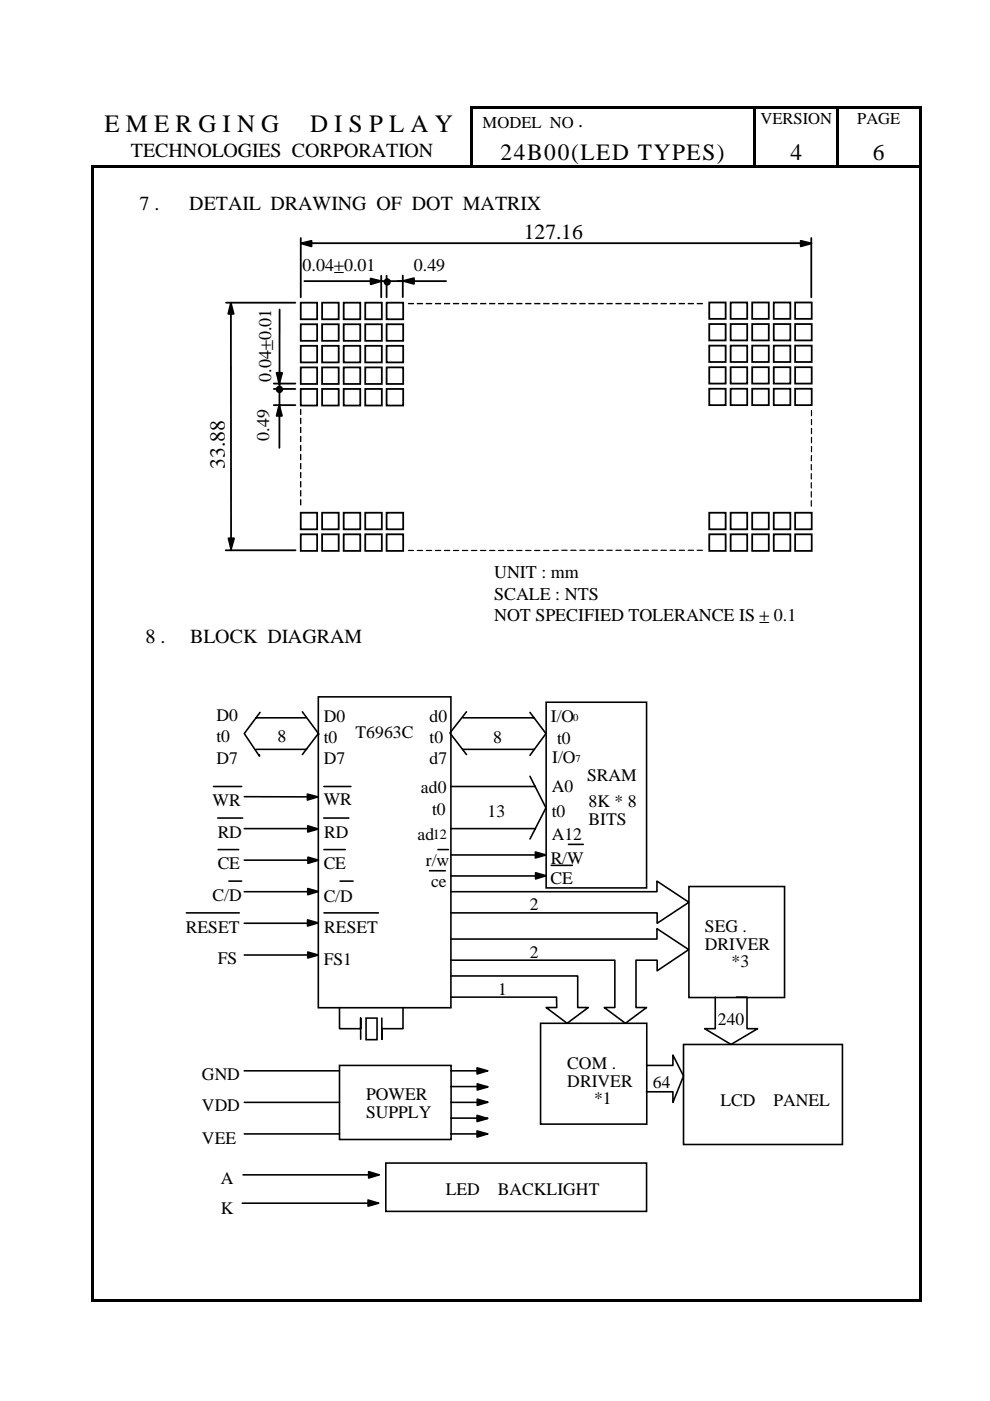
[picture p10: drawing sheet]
<svg xmlns="http://www.w3.org/2000/svg" width="210mm" height="297mm" viewBox="0 0 210 297" stroke-linecap="round" stroke-linejoin="round" font-family="sans-serif">
<g fill="#000">
<path d="M19.3 35.1h.5v.5h-.5zM19.8 35.1h175v.5h-175zM99.8 22.5h.5v.6h-.5zM99.8 23.1h.5v6.2h-.5zM99.8 29.3h.5v5.8h-.5zM100.3 22.5h59.5v.5h-59.5zM159.8 22.5h.5v.6h-.5zM159.8 23.1h.5v6.2h-.5zM159.8 29.3h.5v5.8h-.5zM160.3 22.5h17v.5h-17zM177.3 22.5h.5v.6h-.5zM177.3 23.1h.5v6.2h-.5z"/>
<path d="M177.3 29.3h.5v5.8h-.5zM177.8 22.5h17v.5h-17zM194.8 22.5h.5v.6h-.5zM194.8 23.1h.5v6.2h-.5zM194.8 29.3h.5v5.8h-.5zM194.8 35.1h.5v.5h-.5zM86.6 64.2h1.1l.1 .2-.1 .1h-1.1l-.1-.2zM88.4 64.2h1.2l.1 .2-.1 .1h-1.2zM90.4 64.2h1.1l.2 .2-.2 .1h-1.2zM92.3 64.2h1.1l.2 .2-.1 .1h-1.2zM94.2 64.2h1.1l.2 .2-.1 .1h-1.2zM96.1 64.2h1.2l.1 .2-.1 .1h-1.2z"/>
<path d="M98 64.2h1.2l.1 .2-.1 .1h-1.2zM99.8 64.3l1.3-.1 .1 .2-.1 .1h-1.2zM101.9 64.2h1.1l.1 .2v.1h-1.3zM103.8 64.2h1.1l.1 .2v.1h-1.3zM105.7 64.2h1.1l.1 .2v.1h-1.3zM107.6 64.2h1.1l.2 .2-.1 .1h-1.3zM109.5 64.2h1.2l.1 .2-.1 .1h-1.2zM111.4 64.2h1.2l.1 .2-.1 .1h-1.2zM113.3 64.2h1.2l.1 .2-.1 .1h-1.2zM115.2 64.2h1.2l.2 .2-.2 .1h-1.2zM117.1 64.3l1.2-.1 .2 .2-.1 .1h-1.2zM119.1 64.2h1.1l.2 .2-.1 .1h-1.2z"/>
<path d="M121 64.2h1.1l.2 .2-.1 .1h-1.2zM122.9 64.2h1.2l.1 .2-.1 .1h-1.2zM124.8 64.3l1.2-.1 .1 .2-.1 .1h-1.2zM126.8 64.2h1.1l.1 .2-.1 .1h-1.2zM128.7 64.2h1.1l.1 .2v.1h-1.3zM130.6 64.2h1.1l.1 .2v.1h-1.3zM132.5 64.2h1.1l.2 .2-.1 .1h-1.3zM134.4 64.2h1.2l.1 .2-.1 .1h-1.2zM136.3 64.2h1.2l.1 .2-.1 .1h-1.2zM138.2 64.2h1.2l.1 .2-.1 .1h-1.2zM140.1 64.2h1.2l.1 .2-.1 .1h-1.2zM142 64.3l1.2-.1 .2 .2-.1 .1h-1.3z"/>
<path d="M144 64.2h1.1l.2 .2-.1 .1h-1.3zM145.9 64.2h1.1l.2 .2-.1 .1h-1.2zM147.8 64.2h1.1l.2 .2-.1 .1h-1.2zM63.6 86.8l.2-.1 .1 .1-.1 1.2-.2-.1zM63.6 88.6h.3l-.1 1.4-.2-.2zM63.6 90.6h.3l-.1 1.3-.2-.2zM63.6 92.5h.3l-.1 1.3-.2-.2zM63.6 94.4h.3l-.1 1.3-.2-.2zM63.6 96.4l.1-.2 .2 .1-.1 1.3-.2-.1zM63.6 98.3l.3-.1-.1 1.3-.2-.1zM171.9 98.5l.2-.1v1.4l-.2-.2zM172 87l.1-.1 .1 .1v1.1l-.1 .2-.2-.1z"/>
<path d="M171.9 88.9h.3v1.1l-.1 .2-.2-.1zM172 90.7l.2 .1v1.1l-.1 .2-.2-.1zM171.9 92.7h.3v1.2l-.1 .1-.2-.1zM171.9 94.6l.3 .1v1.1l-.1 .1-.2-.1zM171.9 96.5l.3 .1-.1 1.2-.2-.1zM63.6 100.2l.3-.1-.1 1.3-.2-.1zM63.6 102.1l.1-.1 .2 .1-.1 1.3-.2-.1zM63.6 104h.3l-.1 1.3-.2-.1zM63.6 105.9h.3l-.1 1.3-.2-.1zM86.5 116.7l.1-.1 1.2 .1-.1 .1h-1.1zM88.4 116.6h1.2l.1 .1-.1 .1h-1.2zM90.3 116.6h1.2l.2 .1-.2 .1h-1.1z"/>
<path d="M92.2 116.6h1.3l.1 .1-.2 .1h-1.1zM94.1 116.6h1.3l.1 .1-.2 .1h-1.1zM96 116.6h1.3l.1 .1-.1 .1h-1.2zM97.9 116.6h1.3l.1 .1-.1 .1h-1.2zM99.8 116.6h1.3l.1 .1-.1 .1h-1.1zM101.8 116.6h1.3v.1l-.1 .1h-1.1zM103.7 116.6h1.3v.1l-.1 .1h-1.1zM105.6 116.6h1.3v.1l-.1 .1h-1.1zM107.5 116.6h1.3l.1 .1-.2 .1h-1.1zM109.4 116.6h1.3l.1 .1-.1 .1h-1.2zM111.4 116.6h1.2l.1 .1-.1 .1h-1.2zM113.3 116.6h1.2l.1 .1-.1 .1h-1.2z"/>
<path d="M115.2 116.6h1.2l.2 .1-.2 .1h-1.2zM117.1 116.6l1.2-.1 .2 .2-1.3 .1zM119.1 116.5h1.1l.2 .2-1.3 .1zM121 116.5h1.1l.2 .2-1.3 .1zM122.9 116.5h1.2l.1 .2-1.3 .1zM124.7 116.6l1.3-.1 .1 .2-1.3 .1zM126.8 116.5h1.1l.1 .2-1.3 .1zM128.7 116.5h1.1l.1 .2-1.3 .1zM130.6 116.5h1.1l.1 .2-1.3 .1zM132.5 116.5h1.1l.2 .2-1.4 .1zM134.4 116.5h1.2l.1 .2-1.3 .1zM136.3 116.5h1.2l.1 .2-1.3 .1z"/>
<path d="M138.2 116.5h1.2l.1 .2-1.3 .1zM140.1 116.5h1.2l.1 .2-1.3 .1zM142 116.6l1.2-.1 .2 .2-1.4 .1zM144 116.5h1.1l.2 .2-1.4 .1zM145.9 116.5h1.1l.2 .2-1.3 .1zM147.8 116.5h1.1l.2 .2-1.3 .1zM171.9 100.4h.2v1.3l-.2-.1zM171.9 102.3h.2v1.3l-.2-.1zM171.9 104.2h.2v1.3l-.2-.1zM172 106l.1 .1v1.3l-.2-.1zM19.3 35.6h.5v111.8h-.5zM194.8 35.6h.5v111.8h-.5z"/>
<path d="M19.3 147.4h.5v128.6h-.5zM19.8 275.5h175v.5h-175zM194.8 147.4h.5v128.6h-.5z"/>
</g>
<g fill="none" stroke="#000" stroke-width=".38">
<path d="M63.8 50.5v12.5M64.5 59.6h30.1M65 51.6h105.9M80.8 58.5v4.5M82 58.5v4.5M85.4 58.4v4.6M172 50.5v12.5M47.9 64.2h14.7M49 64.2v52.5M59.3 65.6l-.1 29.4M63.8 64.2h3.4v3.5h-3.4zM63.8 68.7h3.4v3.6h-3.4z"/>
<path d="M63.8 73.3h3.4v3.5h-3.4zM63.8 77.9h3.4v3.5h-3.4zM68.3 64.2h3.5v3.5h-3.5zM68.3 68.7h3.5v3.6h-3.5zM68.3 73.3h3.5v3.5h-3.5zM68.3 77.9h3.5v3.5h-3.5zM72.9 64.2h3.5v3.5h-3.5zM72.9 68.7h3.5v3.6h-3.5zM72.9 73.3h3.5v3.5h-3.5zM72.9 77.9h3.5v3.5h-3.5zM77.4 64.2h3.6v3.5h-3.6zM77.4 68.7h3.6v3.6h-3.6z"/>
<path d="M77.4 73.3h3.6v3.5h-3.6zM77.4 77.9h3.6v3.5h-3.6zM82 64.2h3.5v3.5h-3.5zM82 68.7h3.5v3.6h-3.5zM82 73.3h3.5v3.5h-3.5zM82 77.9h3.5v3.5h-3.5zM150.4 64.1h3.5v3.5h-3.5zM150.4 68.7h3.5v3.5h-3.5zM150.4 73.3h3.5v3.5h-3.5zM150.4 77.9h3.5v3.4h-3.5zM154.9 64.1h3.5v3.5h-3.5zM154.9 68.7h3.5v3.5h-3.5z"/>
<path d="M154.9 73.3h3.5v3.5h-3.5zM154.9 77.9h3.5v3.4h-3.5zM159.5 64.1h3.5v3.5h-3.5zM159.5 68.7h3.5v3.5h-3.5zM159.5 73.3h3.5v3.5h-3.5zM159.5 77.9h3.5v3.4h-3.5zM164.1 64.1h3.5v3.5h-3.5zM164.1 68.7h3.5v3.5h-3.5zM164.1 73.3h3.5v3.5h-3.5zM164.1 77.9h3.5v3.4h-3.5zM168.6 64.1h3.5v3.5h-3.5zM168.6 68.7h3.5v3.5h-3.5z"/>
<path d="M168.6 73.3h3.5v3.5h-3.5zM168.6 77.9h3.5v3.4h-3.5zM58.1 81.3h4.5M58.1 82.5h4.5M58.1 85.9h4.5M63.8 82.5h3.4v3.5h-3.4zM68.3 82.5h3.5v3.5h-3.5zM72.9 82.5h3.5v3.5h-3.5zM77.4 82.5h3.6v3.5h-3.6zM82 82.5h3.5v3.5h-3.5zM150.4 82.4h3.5v3.5h-3.5zM154.9 82.4h3.5v3.5h-3.5z"/>
<path d="M159.5 82.4h3.5v3.5h-3.5zM164.1 82.4h3.5v3.5h-3.5zM168.6 82.4h3.5v3.5h-3.5zM47.9 116.7h14.8M63.8 108.7h3.4v3.5h-3.4zM63.8 113.3h3.4v3.5h-3.4zM68.3 108.7h3.5v3.5h-3.5zM68.3 113.3h3.5v3.5h-3.5zM72.9 108.7h3.5v3.5h-3.5zM72.9 113.3h3.5v3.5h-3.5zM77.4 108.7h3.6v3.5h-3.6zM77.4 113.3h3.6v3.5h-3.6z"/>
<path d="M82 108.7h3.5v3.5h-3.5zM82 113.3h3.5v3.5h-3.5zM150.4 108.7h3.5v3.5h-3.5zM150.4 113.3h3.5v3.5h-3.5zM154.9 108.7h3.5v3.5h-3.5zM154.9 113.3h3.5v3.5h-3.5zM159.5 108.7h3.5v3.5h-3.5zM159.5 113.3h3.5v3.5h-3.5zM164.1 108.7h3.5v3.5h-3.5zM164.1 113.3h3.5v3.5h-3.5zM168.6 108.7h3.5v3.5h-3.5zM168.6 113.3h3.5v3.5h-3.5z"/>
</g>
<g fill="#000" stroke="#000" stroke-width=".38">
<circle cx="82.1" cy="59.8" r=".58"/>
<circle cx="59.2" cy="82.6" r=".59"/>
</g>
<g fill="#000" stroke="#000" stroke-width=".38">
<path d="M63.8 51.6l2.3-.5v1.1z" fill-rule="evenodd"/>
<path d="M78.6 59.1l2.2 .5-2.2 .7z" fill-rule="evenodd"/>
<path d="M85.5 59.6l2.3-.6v1.2z" fill-rule="evenodd"/>
<path d="M169.8 51.1l2.3 .5-2.3 .6z" fill-rule="evenodd"/>
<path d="M49 64.3l.5 2.2h-1.1z" fill-rule="evenodd"/>
<path d="M58.6 79h1.2l-.6 2.3z" fill-rule="evenodd"/>
<path d="M59.2 85.9l.6 2.3h-1.2z" fill-rule="evenodd"/>
<path d="M48.4 114.1h1.2l-.6 2.3z" fill-rule="evenodd"/>
</g>
<g fill="none" stroke="#000" stroke-width=".34">
<path d="M54.3 152.2h10.5M54.3 158.9h10.7M55.1 151l-3.3 4.5 3.2 4.8v-.2M64.1 150.9l3.5 4.8M67.5 147.7h28.1v66h-28.1zM67.5 155.5l-3.4 4.5M98.1 158.9h15.1M98.2 152.2h15.1M98.9 150.9l-3.5 4.5 3.5 4.6M112.4 151l3.4 4.5-3.4 4.6M115.8 148.9h21.3v39.4h-21.3zM45.3 166.8h5.9"/>
<path d="M46.2 173.4h5.2M51.8 168.9l13.4 .1M51.8 175.7h13.4M68.6 173.4h5.4M68.7 166.8h5.7M95.6 175.7h17.9M95.6 166.8h17.9M112.4 164.6l3.4 6.7-3.4 6.6M120.5 179h3.2M39.5 193.5h11.2M46.2 180.1h4.4M48.5 186.8h2.7"/>
<path d="M51.8 182.4h13.4M51.8 189.1h14.6M51.8 195.7h14.6M68.7 193.5h11.5M68.7 180.1h4.5M72.1 186.8h2.8M91.1 184.6h3.3M92.9 180.1h2.2M95.6 181.3h17.9M95.6 185.7h17.9M95.6 189.1h43.7v-2.3l6.8 4.5-6.8 4.4v-2.2h-43.7M95.6 199.1h43.7v-2.2l6.7 4.4-6.7 4.5v-2.2h-4.5v10h2.3l-4.5 3.4-4.5-3.4h2.3v-10h-34.8"/>
<path d="M116.9 183.5h4.4M146.1 188h20.2v23.5h-20.2zM51.8 202.5h13.4M72 213.6v4.5h4.5v-2.2v4.4M77.6 215.9h2.3v4.5h-2.3zM85.4 213.6v4.5h-4.4v2.2v-4.4M95.6 206.9h26.9v6.7h2.2l-4.5 3.4-4.4-3.4h2.2v-2.2h-22.4M114.6 217h22.5v21.3h-22.5zM151.7 211.4v6.7h-2.3l5.6 3.3 5.6-3.3h-2.2v-6.7h-2.3M51.8 227h20.2M51.8 233.7h20.2M72 225.9h23.6v15.7h-23.6z"/>
<path d="M95.6 227h7.8M95.6 230.4h7.8M95.6 233.7h7.8M95.6 237.1h7.8M137.1 225.9h5.6v-2.2l2.2 4.4-2.2 5.6v-2.2h-5.7M144.9 221.4h33.7v21.3h-33.7zM51.4 255.1h28.8M51.5 249.1h28.9M51.8 240.4h20.2M81.8 246.6h55.3v10.2h-55.3zM95.6 240.4h7.8"/>
</g>
<g fill="#000" stroke="#000" stroke-width=".34">
<path d="M65.2 168.4l2.2 .6-2.2 .6z" fill-rule="evenodd"/>
<path d="M65.2 175.1l2.3 .7-2.3 .6z" fill-rule="evenodd"/>
<path d="M65.2 195l2.3 .7-2.3 .6z" fill-rule="evenodd"/>
<path d="M65.2 188.4l2.3 .6-2.3 .7z" fill-rule="evenodd"/>
<path d="M65.3 181.7l2.2 .7-2.2 .6z" fill-rule="evenodd"/>
<path d="M113.5 180.6l2.3 .7-2.3 .6z" fill-rule="evenodd"/>
<path d="M113.6 185l2.2 .7-2.2 .7z" fill-rule="evenodd"/>
<path d="M65.2 201.8l2.3 .7-2.3 .6z" fill-rule="evenodd"/>
<path d="M101.1 226.4l2.3 .6-2.3 .7z" fill-rule="evenodd"/>
<path d="M101.1 236.5l2.3 .7-2.3 .6z" fill-rule="evenodd"/>
<path d="M101.2 229.8l2.2 .7-2.2 .6z" fill-rule="evenodd"/>
<path d="M101.2 233l2.2 .7-2.2 .7z" fill-rule="evenodd"/>
<path d="M78 254.4l2.3 .7-2.3 .6z" fill-rule="evenodd"/>
<path d="M78.2 248.4l2.2 .7-2.2 .7z" fill-rule="evenodd"/>
<path d="M101.1 239.8l2.3 .6-2.3 .7z" fill-rule="evenodd"/>
</g>
<g font-size="5.3">
<text x="22.2" y="28">E M E R G I N G</text>
<text x="65.8" y="28">D I S P L A Y</text>
</g>
<g font-size="5">
<text x="106.1" y="33.9">24B00(LED TYPES)</text>
<text x="167.6" y="33.9">4</text>
<text x="185.1" y="33.9">6</text>
</g>
<g font-size="4.6">
<text x="111.1" y="50.6">127.16</text>
<text x="47.7" y="99.4" transform="rotate(-90 47.7 99.4)">33.88</text>
</g>
<g font-size="4.2">
<text x="122.6" y="27">.</text>
<text x="27.7" y="33.2">TECHNOLOGIES CORPORATION</text>
<text x="29.6" y="44.6">7 .</text>
<text x="40.1" y="44.6">DETAIL DRAWING OF DOT MATRIX</text>
<text x="30.8" y="136.4">8 .</text>
<text x="40.4" y="136.4">BLOCK DIAGRAM</text>
</g>
<g font-size="3.8">
<text x="64.1" y="57.4">0.04±0.01</text>
<text x="87.7" y="57.4">0.49</text>
<text x="57.5" y="80.9" transform="rotate(-90 57.5 80.9)">0.04±0.01</text>
<text x="57" y="93.4" transform="rotate(-90 57 93.4)">0.49</text>
<text x="104.8" y="122.6">UNIT : mm</text>
<text x="104.8" y="127.2">SCALE : NTS</text>
<text x="104.8" y="131.8">NOT SPECIFIED TOLERANCE IS ± 0.1</text>
</g>
<g font-size="3.7">
<text x="45.9" y="153">D0</text>
<text x="68.6" y="153.1">D0</text>
<text x="91.1" y="153.1">d0</text>
<text x="116.8" y="153.1">I/O</text>
<text x="45.9" y="157.4">t0</text>
<text x="45.9" y="161.9">D7</text>
<text x="58.8" y="157.4">8</text>
<text x="68.6" y="157.5">t0</text>
<text x="68.6" y="162">D7</text>
<text x="75.4" y="156.4">T6963C</text>
<text x="91.1" y="157.5">t0</text>
<text x="91.1" y="162">d7</text>
<text x="104.5" y="157.5">8</text>
<text x="117.1" y="161.8">I/O</text>
<text x="118.1" y="157.7">t0</text>
<text x="117" y="168">A0</text>
<text x="124.5" y="165.6">SRAM</text>
<text x="45.1" y="170.9">WR</text>
<text x="68.6" y="170.6">WR</text>
<text x="89.3" y="168.1">ad0</text>
<text x="91.6" y="172.9">t0</text>
<text x="103.4" y="173.2">13</text>
<text x="117" y="173.2">t0</text>
<text x="124.8" y="171.1">8K * 8</text>
<text x="46.2" y="177.6">RD</text>
<text x="68.8" y="177.6">RD</text>
<text x="88.5" y="178.1">ad</text>
<text x="117" y="178.1">A12</text>
<text x="124.8" y="174.8">BITS</text>
<text x="46.2" y="184.3">CE</text>
<text x="68.6" y="184.3">CE</text>
<text x="90.3" y="183.6">r/w</text>
<text x="116.8" y="183.1">R/W</text>
<text x="45.1" y="191">C/D</text>
<text x="68.6" y="191.2">C/D</text>
<text x="91.4" y="188.1">ce</text>
<text x="116.7" y="187.5">CE</text>
<text x="39.4" y="197.7">RESET</text>
<text x="68.8" y="197.7">RESET</text>
<text x="112.4" y="193">2</text>
<text x="149.5" y="197.6">SEG .</text>
<text x="112.4" y="203.1">2</text>
<text x="149.5" y="201.4">DRIVER</text>
<text x="46.2" y="204.4">FS</text>
<text x="68.6" y="204.7">FS1</text>
<text x="155.1" y="205.1">*3</text>
<text x="105.6" y="211">1</text>
<text x="152.2" y="217.3">240</text>
<text x="120.3" y="226.6">COM .</text>
<text x="42.8" y="229">GND</text>
<text x="77.6" y="233.3">POWER</text>
<text x="120.3" y="230.4">DRIVER</text>
<text x="138.4" y="230.7">64</text>
<text x="42.8" y="235.6">VDD</text>
<text x="77.6" y="237.1">SUPPLY</text>
<text x="126" y="234.1">*1</text>
<text x="152.8" y="234.5">LCD</text>
<text x="164" y="234.5">PANEL</text>
<text x="42.8" y="242.5">VEE</text>
<text x="46.8" y="251.1">A</text>
<text x="46.8" y="257.5">K</text>
<text x="94.5" y="253.4">LED</text>
<text x="105.6" y="253.4">BACKLIGHT</text>
</g>
<g font-size="3.5">
<text x="102.3" y="27.1">MODEL NO</text>
<text x="161.2" y="26.4">VERSION</text>
<text x="181.7" y="26.4">PAGE</text>
</g>
<text font-size="3" x="91.8" y="177.9">12</text>
<g font-size="2.2">
<text x="121.6" y="152.8">0</text>
<text x="122" y="161.6">7</text>
</g>
</svg>
